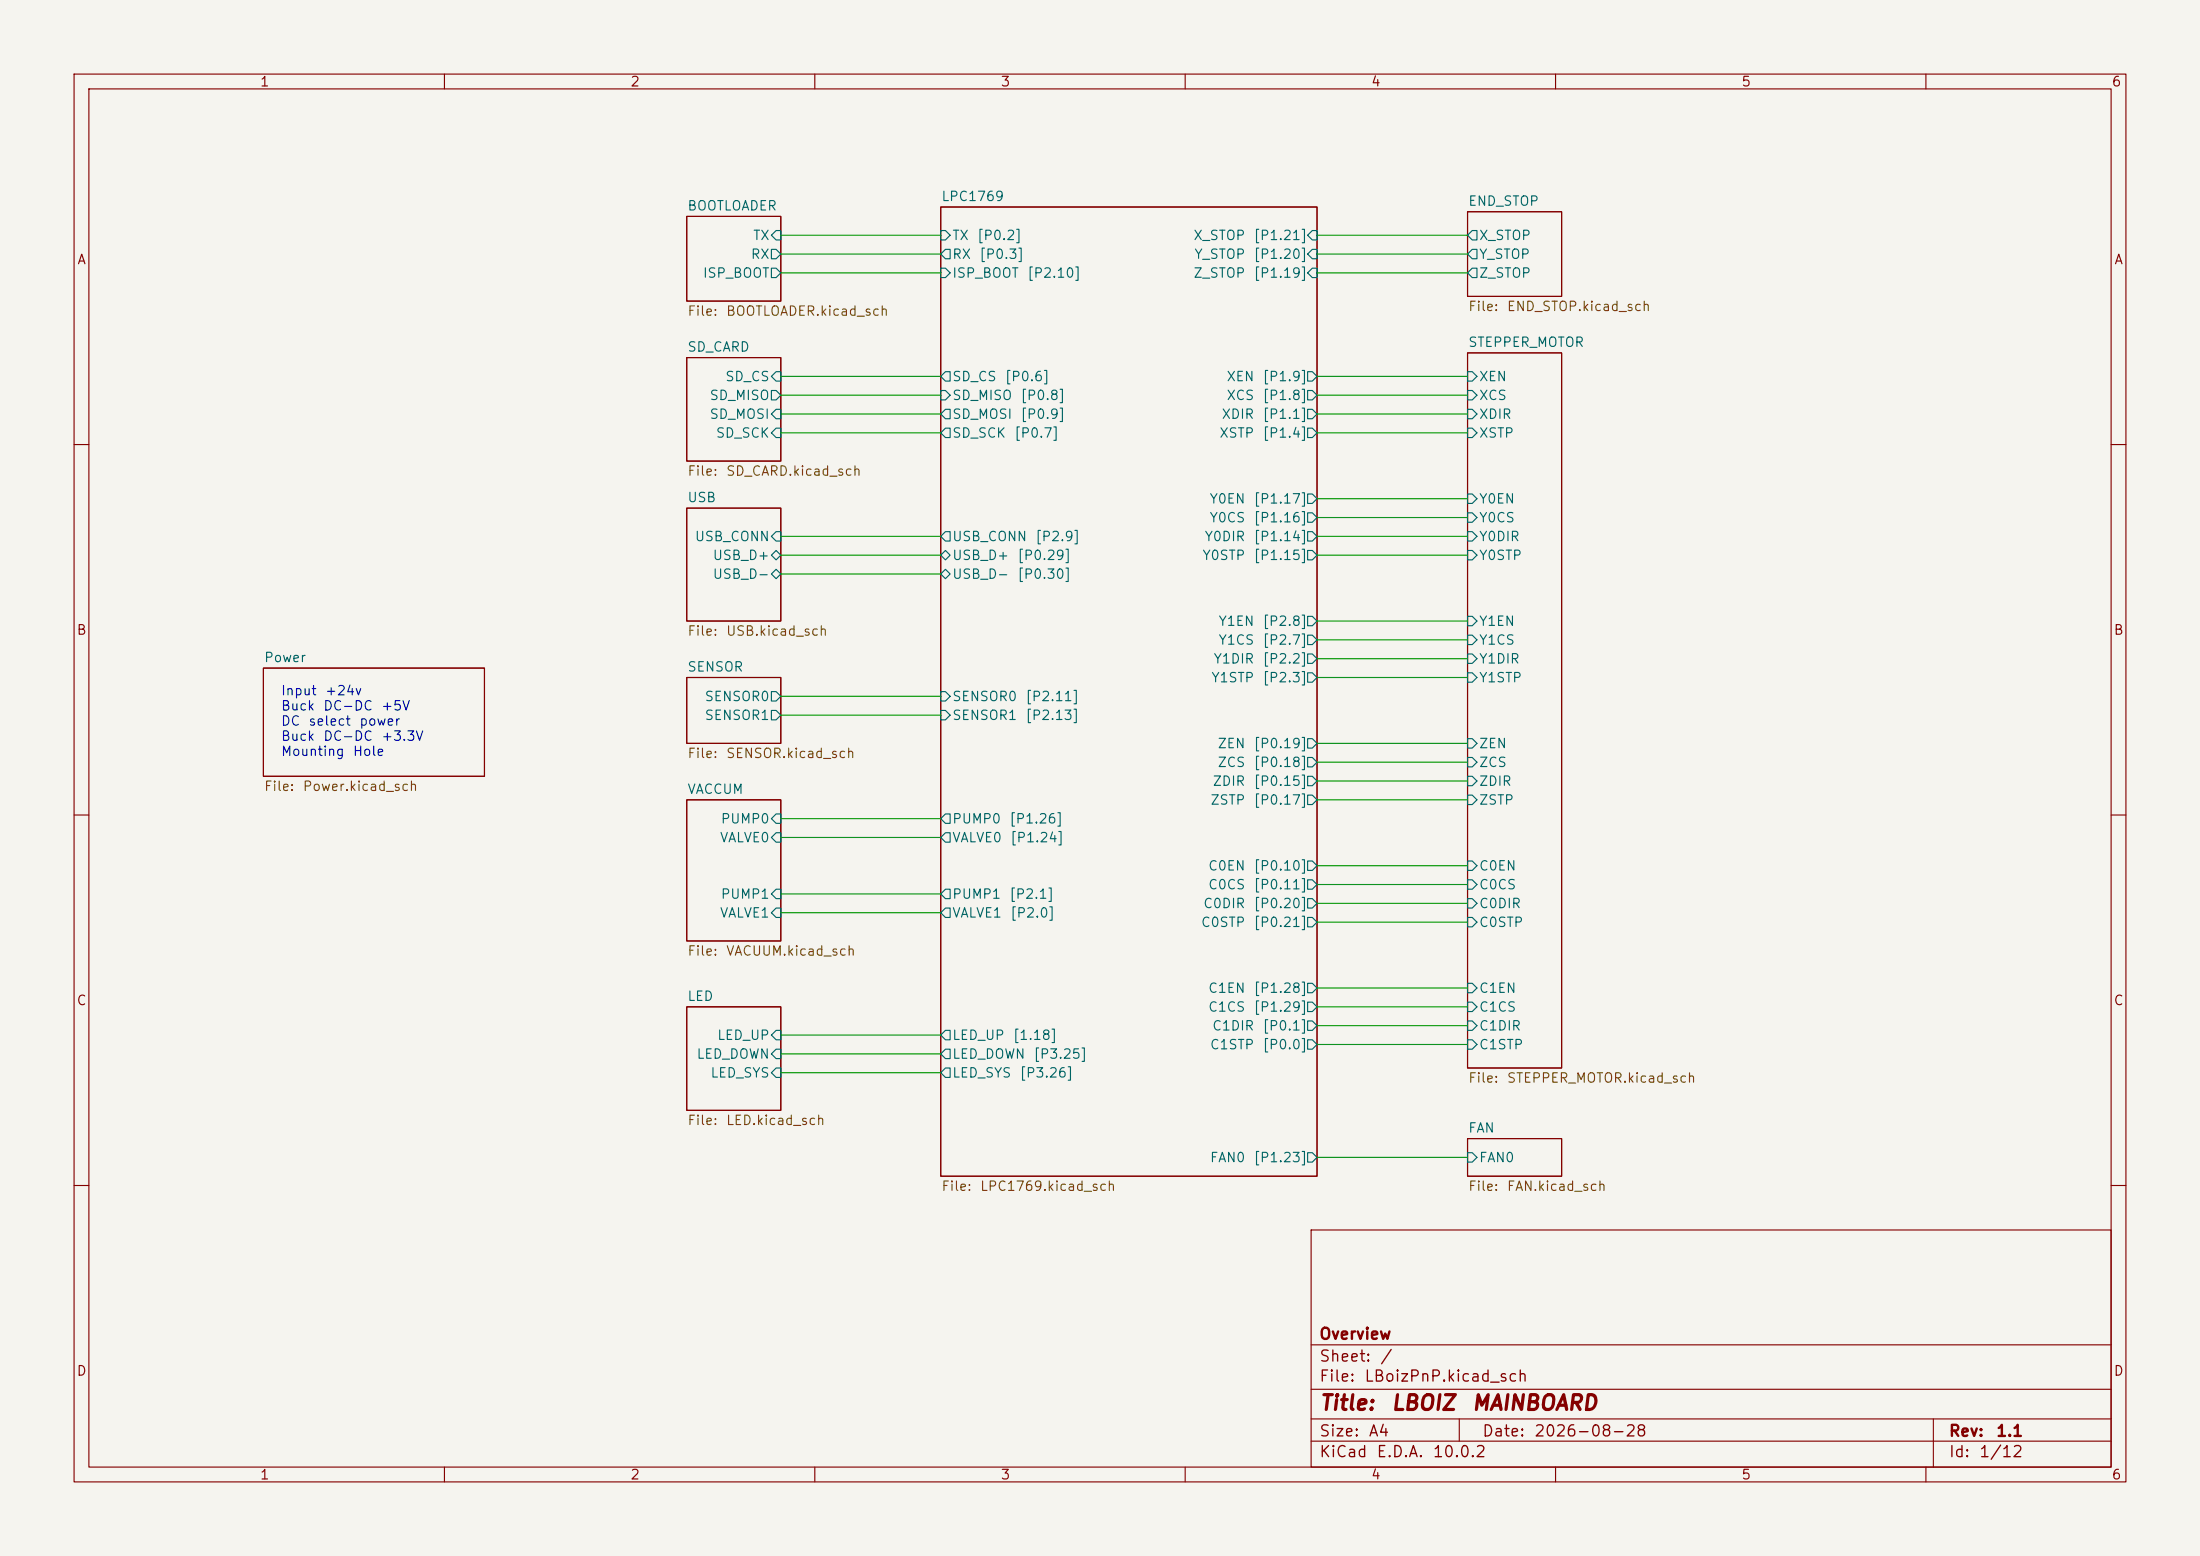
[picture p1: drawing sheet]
<svg xmlns="http://www.w3.org/2000/svg" width="297mm" height="210mm" viewBox="0 0 297 210" stroke-linecap="round" stroke-linejoin="round" font-family="sans-serif">
<path d="M0 0h297v210h-297z" fill="#f5f4ef" stroke="#f5f4ef" stroke-width=".14"/>
<g fill="none" stroke="#840000" stroke-width=".15">
<path d="M10 10h277v190h-277zM12 12h273v186h-273zM60 10v2M110 10v2M160 10v2M210 10v2M260 10v2M92.7 29.2h12.7v11.4h-12.7zM127 27.9h50.8v130.9h-50.8zM198.1 28.6h12.7v11.4h-12.7zM92.7 48.3h12.7v13.9h-12.7zM198.1 47.6h12.7v96.5h-12.7z"/>
<path d="M10 60h2M92.7 68.6h12.7v15.2h-12.7zM285 60h2M35.6 90.2h29.8v14.6h-29.8zM92.7 91.4h12.7v8.9h-12.7zM10 110h2M92.7 108h12.7v19h-12.7zM285 110h2M92.7 135.9h12.7v14h-12.7zM198.1 153.7h12.7v5.1h-12.7zM10 160h2M177 166h108v32h-108z"/>
<path d="M285 160h2M60 198v2M110 198v2M160 198v2M177 194.5h108M177 191.5h108M177 187.5h108M177 181.5h108M197 191.5v3M210 198v2M260 198v2M261 191.5v6.5"/>
</g>
<g fill="none" stroke="#006464" stroke-width=".15">
<path d="M104.1 33.7h.7l.6 .6-.6 .6h-.7zM104.1 36.2h.7l.6 .6-.6 .7h-.7zM104.8 31.1h.6v1.3h-.6l-.7-.6zM127 36.2h.6l.7 .6-.7 .7h-.6zM127 31.1h.6l.7 .7-.7 .6h-.6zM127.6 33.7h.7v1.2h-.7l-.6-.6zM177.2 33.7h.6v1.2h-.6l-.7-.6zM177.2 36.2h.6v1.3h-.6l-.7-.7zM177.2 31.1h.6v1.3h-.6l-.7-.6zM198.1 36.8l.7-.6h.6v1.3h-.6zM198.8 31.1h.6v1.3h-.6l-.7-.6zM198.8 33.7h.6v1.2h-.6l-.7-.6z"/>
<path d="M104.1 52.7h.7l.6 .6-.6 .7h-.7zM104.8 50.2h.6v1.2h-.6l-.7-.6zM104.8 55.2h.6v1.3h-.6l-.7-.6zM104.8 57.8h.6v1.3h-.6l-.7-.7zM127 52.7h.6l.7 .6-.7 .7h-.6zM127.6 50.2h.7v1.2h-.7l-.6-.6zM127.6 55.2h.7v1.3h-.7l-.6-.6zM127.6 57.8h.7v1.3h-.7l-.6-.7zM176.5 52.7h.7l.6 .6-.6 .7h-.7zM176.5 55.2h.7l.6 .7-.6 .6h-.7zM176.5 50.2h.7l.6 .6-.6 .6h-.7zM176.5 57.8h.7l.6 .6-.6 .7h-.7z"/>
<path d="M198.1 52.7h.7l.6 .6-.6 .7h-.7zM198.1 55.2h.7l.6 .7-.6 .6h-.7zM198.1 50.2h.7l.6 .6-.6 .6h-.7zM198.1 57.8h.7l.6 .6-.6 .7h-.7zM104.1 77.5l.7-.7 .6 .7-.6 .6zM104.8 71.8h.6v1.2h-.6l-.7-.6zM104.8 74.3l.6 .6-.6 .7-.7-.7zM127 77.5l.6-.7 .7 .7-.7 .6zM127.6 71.8h.7v1.2h-.7l-.6-.6zM127.6 74.3l.7 .6-.7 .7-.6-.7zM176.5 69.2h.7l.6 .7-.6 .6h-.7zM176.5 71.8h.7l.6 .6-.6 .6h-.7z"/>
<path d="M176.5 66.7h.7l.6 .6-.6 .6h-.7zM176.5 74.3h.7l.6 .6-.6 .7h-.7zM198.1 69.2h.7l.6 .7-.6 .6h-.7zM198.1 71.8h.7l.6 .6-.6 .6h-.7zM198.1 66.7h.7l.6 .6-.6 .6h-.7zM198.1 74.3h.7l.6 .6-.6 .7h-.7zM104.1 93.3h.7l.6 .7-.6 .6h-.7zM104.1 95.9h.7l.6 .6-.6 .7h-.7zM127 93.3h.6l.7 .7-.7 .6h-.6zM127 95.9h.6l.7 .6-.7 .7h-.6zM176.5 99.7h.7l.6 .6-.6 .7h-.7zM176.5 85.7h.7l.6 .7-.6 .6h-.7z"/>
<path d="M176.5 83.2h.7l.6 .6-.6 .7h-.7zM176.5 90.8h.7l.6 .6-.6 .7h-.7zM176.5 88.3h.7l.6 .6-.6 .6h-.7zM198.1 85.7h.7l.6 .7-.6 .6h-.7zM198.1 88.3h.7l.6 .6-.6 .6h-.7zM198.1 83.2h.7l.6 .6-.6 .7h-.7zM198.1 90.8h.7l.6 .6-.6 .7h-.7zM198.1 99.7h.7l.6 .6-.6 .7h-.7zM104.8 109.9h.6v1.2h-.6l-.7-.6zM104.8 112.4h.6v1.3h-.6l-.7-.7zM127.6 112.4h.7v1.3h-.7l-.6-.7zM127.6 109.9h.7v1.2h-.7l-.6-.6z"/>
<path d="M176.5 102.2h.7l.6 .7-.6 .6h-.7zM176.5 104.8h.7l.6 .6-.6 .6h-.7zM176.5 107.3h.7l.6 .7-.6 .6h-.7zM176.5 116.2h.7l.6 .6-.6 .7h-.7zM176.5 118.7h.7l.6 .7-.6 .6h-.7zM198.1 102.2h.7l.6 .7-.6 .6h-.7zM198.1 104.8h.7l.6 .6-.6 .6h-.7zM198.1 107.3h.7l.6 .7-.6 .6h-.7zM198.1 118.7h.7l.6 .7-.6 .6h-.7zM198.1 116.2h.7l.6 .6-.6 .7h-.7zM104.8 139.1h.6v1.2h-.6l-.7-.6zM104.8 120h.6v1.3h-.6l-.7-.6z"/>
<path d="M104.8 122.6h.6v1.2h-.6l-.7-.6zM127.6 139.1h.7v1.2h-.7l-.6-.6zM127.6 122.6h.7v1.2h-.7l-.6-.6zM127.6 120h.7v1.3h-.7l-.6-.6zM176.5 132.7h.7l.6 .7-.6 .6h-.7zM176.5 135.3h.7l.6 .6-.6 .6h-.7zM176.5 137.8h.7l.6 .6-.6 .7h-.7zM176.5 121.3h.7l.6 .6-.6 .7h-.7zM176.5 123.8h.7l.6 .7-.6 .6h-.7zM198.1 121.3h.7l.6 .6-.6 .7h-.7zM198.1 123.8h.7l.6 .7-.6 .6h-.7zM198.1 135.3h.7l.6 .6-.6 .6h-.7z"/>
<path d="M198.1 137.8h.7l.6 .6-.6 .7h-.7zM198.1 132.7h.7l.6 .7-.6 .6h-.7zM104.8 141.6h.6v1.3h-.6l-.7-.7zM104.8 144.1h.6v1.3h-.6l-.7-.6zM127.6 141.6h.7v1.3h-.7l-.6-.7zM127.6 144.1h.7v1.3h-.7l-.6-.6zM176.5 155.6h.7l.6 .6-.6 .6h-.7zM176.5 140.3h.7l.6 .7-.6 .6h-.7zM198.1 155.6h.7l.6 .6-.6 .6h-.7zM198.1 140.3h.7l.6 .7-.6 .6h-.7z"/>
</g>
<g fill="none" stroke="#009600" stroke-width=".15">
<path d="M105.4 36.8h21.6M105.4 34.3h21.6M105.4 31.8h21.6M177.8 36.8h20.3M177.8 34.3h20.3M177.8 31.8h20.3M105.4 53.3h21.6M105.4 55.9h21.6M105.4 50.8h21.6M105.4 58.4h21.6M177.8 53.3h20.3M177.8 55.9h20.3"/>
<path d="M177.8 50.8h20.3M177.8 58.4h20.3M105.4 74.9h21.6M105.4 77.5h21.6M105.4 72.4h21.6M177.8 74.9h20.3M177.8 72.4h20.3M177.8 69.9h20.3M177.8 67.3h20.3M105.4 94h21.6M105.4 96.5h21.6M177.8 91.4h20.3"/>
<path d="M177.8 88.9h20.3M177.8 86.4h20.3M177.8 83.8h20.3M105.4 113h21.6M105.4 110.5h21.6M177.8 119.4h20.3M177.8 100.3h20.3M177.8 105.4h20.3M177.8 102.9h20.3M177.8 116.8h20.3M177.8 108h20.3M105.4 120.7h21.6"/>
<path d="M105.4 139.7h21.6M105.4 123.2h21.6M177.8 121.9h20.3M177.8 135.9h20.3M177.8 124.5h20.3M177.8 133.4h20.3M177.8 138.4h20.3M105.4 144.8h21.6M105.4 142.2h21.6M177.8 141h20.3M177.8 156.2h20.3"/>
</g>
<g font-size="2" fill="#840000">
<text x="178" y="190.8">Title:</text>
<text x="187.7" y="190.8">LBOIZ</text>
<text x="198.6" y="190.8">MAINBOARD</text>
</g>
<g font-size="1.5" fill="#840000">
<text x="178" y="184.2">Sheet:</text>
<text x="178" y="181.2">Overview</text>
<text x="186.2" y="184.2">/</text>
<text x="178" y="186.9">File:</text>
<text x="184.1" y="186.9">LBoizPnP.kicad_sch</text>
<text x="178" y="197.1">KiCad</text>
<text x="178" y="194.3">Size:</text>
<text x="184.7" y="194.3">A4</text>
<text x="185.7" y="197.1">E.D.A.</text>
<text x="193.3" y="197.1">10.0.2</text>
<text x="200" y="194.3">Date:</text>
<text x="207" y="194.3">2026-08-28</text>
<text x="263" y="194.3">Rev:</text>
<text x="263" y="197.1">Id:</text>
<text x="267.1" y="197.1">1/12</text>
<text x="269.4" y="194.3">1.1</text>
</g>
<g font-size="1.3" fill="#840000">
<text x="35" y="12">1</text>
<text x="85" y="12">2</text>
<text x="135" y="12">3</text>
<text x="185" y="12">4</text>
<text x="235" y="12">5</text>
<text x="285" y="12">6</text>
<text x="10.3" y="36">A</text>
<text x="285.3" y="36">A</text>
<text x="10.3" y="86">B</text>
<text x="285.3" y="86">B</text>
<text x="10.3" y="136">C</text>
<text x="285.3" y="136">C</text>
<text x="10.3" y="186">D</text>
<text x="285.3" y="186">D</text>
<text x="35" y="200">1</text>
<text x="85" y="200">2</text>
<text x="135" y="200">3</text>
<text x="185" y="200">4</text>
<text x="235" y="200">5</text>
<text x="285" y="200">6</text>
</g>
<g font-size="1.3" fill="#006464">
<text x="92.7" y="28.7">BOOTLOADER</text>
<text x="127" y="27.5">LPC1769</text>
<text x="198.1" y="28.1">END_STOP</text>
<text x="101.3" y="35.3">RX</text>
<text x="101.6" y="32.7">TX</text>
<text x="128.5" y="35.3">RX</text>
<text x="128.5" y="32.7">TX</text>
<text x="131.8" y="32.7">[P0.2]</text>
<text x="132.1" y="35.3">[P0.3]</text>
<text x="161" y="32.7">X_STOP</text>
<text x="161.1" y="35.3">Y_STOP</text>
<text x="169.1" y="35.3">[P1.20]</text>
<text x="169.1" y="32.7">[P1.21]</text>
<text x="199.6" y="32.7">X_STOP</text>
<text x="199.6" y="35.3">Y_STOP</text>
<text x="94.8" y="37.8">ISP_BOOT</text>
<text x="128.5" y="37.8">ISP_BOOT</text>
<text x="138.6" y="37.8">[P2.10]</text>
<text x="161" y="37.8">Z_STOP</text>
<text x="169.1" y="37.8">[P1.19]</text>
<text x="199.6" y="37.8">Z_STOP</text>
<text x="92.7" y="47.8">SD_CARD</text>
<text x="198.1" y="47.1">STEPPER_MOTOR</text>
<text x="97.8" y="51.8">SD_CS</text>
<text x="128.5" y="51.8">SD_CS</text>
<text x="135.6" y="51.8">[P0.6]</text>
<text x="165.5" y="51.8">XEN</text>
<text x="170.4" y="51.8">[P1.9]</text>
<text x="199.6" y="51.8">XEN</text>
<text x="95.7" y="54.3">SD_MISO</text>
<text x="95.7" y="56.9">SD_MOSI</text>
<text x="96.5" y="59.4">SD_SCK</text>
<text x="128.5" y="54.3">SD_MISO</text>
<text x="128.5" y="56.9">SD_MOSI</text>
<text x="128.5" y="59.4">SD_SCK</text>
<text x="136.8" y="59.4">[P0.7]</text>
<text x="137.7" y="54.3">[P0.8]</text>
<text x="137.7" y="56.9">[P0.9]</text>
<text x="164.5" y="59.4">XSTP</text>
<text x="164.8" y="56.9">XDIR</text>
<text x="165.5" y="54.3">XCS</text>
<text x="170.4" y="54.3">[P1.8]</text>
<text x="170.4" y="56.9">[P1.1]</text>
<text x="170.4" y="59.4">[P1.4]</text>
<text x="199.6" y="54.3">XCS</text>
<text x="199.6" y="56.9">XDIR</text>
<text x="199.6" y="59.4">XSTP</text>
<text x="92.7" y="68.1">USB</text>
<text x="163.2" y="70.8">Y0CS</text>
<text x="163.2" y="68.3">Y0EN</text>
<text x="169.1" y="70.8">[P1.16]</text>
<text x="169.1" y="68.3">[P1.17]</text>
<text x="199.6" y="70.8">Y0CS</text>
<text x="199.6" y="68.3">Y0EN</text>
<text x="93.7" y="73.4">USB_CONN</text>
<text x="96.1" y="75.9">USB_D+</text>
<text x="128.5" y="73.4">USB_CONN</text>
<text x="128.5" y="75.9">USB_D+</text>
<text x="137.3" y="75.9">[P0.29]</text>
<text x="139.7" y="73.4">[P2.9]</text>
<text x="162.2" y="75.9">Y0STP</text>
<text x="162.5" y="73.4">Y0DIR</text>
<text x="169.1" y="73.4">[P1.14]</text>
<text x="169.1" y="75.9">[P1.15]</text>
<text x="199.6" y="73.4">Y0DIR</text>
<text x="199.6" y="75.9">Y0STP</text>
<text x="96.1" y="78.4">USB_D-</text>
<text x="128.5" y="78.4">USB_D-</text>
<text x="137.3" y="78.4">[P0.30]</text>
<text x="35.6" y="89.7">Power</text>
<text x="163.7" y="89.9">Y1DIR</text>
<text x="164.4" y="87.3">Y1CS</text>
<text x="164.4" y="84.8">Y1EN</text>
<text x="170.4" y="87.3">[P2.7]</text>
<text x="170.4" y="84.8">[P2.8]</text>
<text x="170.4" y="89.9">[P2.2]</text>
<text x="199.6" y="87.3">Y1CS</text>
<text x="199.6" y="89.9">Y1DIR</text>
<text x="199.6" y="84.8">Y1EN</text>
<text x="92.7" y="91">SENSOR</text>
<text x="95" y="95">SENSOR0</text>
<text x="128.5" y="95">SENSOR0</text>
<text x="138.3" y="95">[P2.11]</text>
<text x="163.4" y="92.4">Y1STP</text>
<text x="170.4" y="92.4">[P2.3]</text>
<text x="199.6" y="92.4">Y1STP</text>
<text x="95" y="97.5">SENSOR1</text>
<text x="128.5" y="97.5">SENSOR1</text>
<text x="138.3" y="97.5">[P2.13]</text>
<text x="164.3" y="101.3">ZEN</text>
<text x="169.1" y="101.3">[P0.19]</text>
<text x="199.6" y="101.3">ZEN</text>
<text x="92.7" y="107.5">VACCUM</text>
<text x="163.6" y="106.4">ZDIR</text>
<text x="164.3" y="103.8">ZCS</text>
<text x="169.1" y="103.8">[P0.18]</text>
<text x="169.1" y="106.4">[P0.15]</text>
<text x="199.6" y="103.8">ZCS</text>
<text x="199.6" y="106.4">ZDIR</text>
<text x="97.2" y="111.5">PUMP0</text>
<text x="128.5" y="111.5">PUMP0</text>
<text x="136.2" y="111.5">[P1.26]</text>
<text x="163.3" y="108.9">ZSTP</text>
<text x="169.1" y="108.9">[P0.17]</text>
<text x="199.6" y="108.9">ZSTP</text>
<text x="97.1" y="114">VALVE0</text>
<text x="128.5" y="114">VALVE0</text>
<text x="136.3" y="114">[P1.24]</text>
<text x="163" y="117.8">C0EN</text>
<text x="169.1" y="117.8">[P0.10]</text>
<text x="199.6" y="117.8">C0EN</text>
<text x="97.1" y="124.2">VALVE1</text>
<text x="97.2" y="121.6">PUMP1</text>
<text x="128.5" y="124.2">VALVE1</text>
<text x="128.5" y="121.6">PUMP1</text>
<text x="136.2" y="121.6">[P2.1]</text>
<text x="136.3" y="124.2">[P2.0]</text>
<text x="162" y="125.4">C0STP</text>
<text x="162.3" y="122.9">C0DIR</text>
<text x="163" y="120.4">C0CS</text>
<text x="169.1" y="120.4">[P0.11]</text>
<text x="169.1" y="122.9">[P0.20]</text>
<text x="169.1" y="125.4">[P0.21]</text>
<text x="199.6" y="120.4">C0CS</text>
<text x="199.6" y="122.9">C0DIR</text>
<text x="199.6" y="125.4">C0STP</text>
<text x="92.7" y="135.4">LED</text>
<text x="163" y="134.3">C1EN</text>
<text x="163" y="136.9">C1CS</text>
<text x="169.1" y="134.3">[P1.28]</text>
<text x="169.1" y="136.9">[P1.29]</text>
<text x="199.6" y="136.9">C1CS</text>
<text x="199.6" y="134.3">C1EN</text>
<text x="93.9" y="143.2">LED_DOWN</text>
<text x="96.7" y="140.7">LED_UP</text>
<text x="128.5" y="143.2">LED_DOWN</text>
<text x="128.5" y="140.7">LED_UP</text>
<text x="136.6" y="140.7">[1.18]</text>
<text x="139.4" y="143.2">[P3.25]</text>
<text x="163.3" y="141.9">C1STP</text>
<text x="163.6" y="139.4">C1DIR</text>
<text x="170.4" y="141.9">[P0.0]</text>
<text x="170.4" y="139.4">[P0.1]</text>
<text x="199.6" y="139.4">C1DIR</text>
<text x="199.6" y="141.9">C1STP</text>
<text x="95.8" y="145.8">LED_SYS</text>
<text x="128.5" y="145.8">LED_SYS</text>
<text x="137.6" y="145.8">[P3.26]</text>
<text x="198.1" y="153.2">FAN</text>
<text x="163.3" y="157.2">FAN0</text>
<text x="169.1" y="157.2">[P1.23]</text>
<text x="199.6" y="157.2">FAN0</text>
</g>
<g font-size="1.3" fill="#725600">
<text x="92.7" y="42.9">File:</text>
<text x="97.9" y="42.9">BOOTLOADER.kicad_sch</text>
<text x="198.1" y="42.3">File:</text>
<text x="203.3" y="42.3">END_STOP.kicad_sch</text>
<text x="92.7" y="64.5">File:</text>
<text x="97.9" y="64.5">SD_CARD.kicad_sch</text>
<text x="92.7" y="86.1">File:</text>
<text x="97.9" y="86.1">USB.kicad_sch</text>
<text x="35.6" y="107.1">File:</text>
<text x="40.8" y="107.1">Power.kicad_sch</text>
<text x="92.7" y="102.6">File:</text>
<text x="97.9" y="102.6">SENSOR.kicad_sch</text>
<text x="92.7" y="129.3">File:</text>
<text x="97.9" y="129.3">VACUUM.kicad_sch</text>
<text x="198.1" y="146.4">File:</text>
<text x="203.3" y="146.4">STEPPER_MOTOR.kicad_sch</text>
<text x="92.7" y="152.2">File:</text>
<text x="97.9" y="152.2">LED.kicad_sch</text>
<text x="127" y="161">File:</text>
<text x="132.2" y="161">LPC1769.kicad_sch</text>
<text x="198.1" y="161">File:</text>
<text x="203.3" y="161">FAN.kicad_sch</text>
</g>
<g font-size="1.3" fill="#0000c2">
<text x="37.8" y="94.2">Input</text>
<text x="43.8" y="94.2">+24v</text>
<text x="37.8" y="96.2">Buck</text>
<text x="37.8" y="98.3">DC</text>
<text x="37.8" y="100.3">Buck</text>
<text x="41.6" y="98.3">select</text>
<text x="43.6" y="96.2">DC-DC</text>
<text x="43.6" y="100.3">DC-DC</text>
<text x="48.4" y="98.3">power</text>
<text x="51.4" y="96.2">+5V</text>
<text x="51.4" y="100.3">+3.3V</text>
<text x="37.8" y="102.3">Mounting</text>
<text x="47.5" y="102.3">Hole</text>
</g>
</svg>
